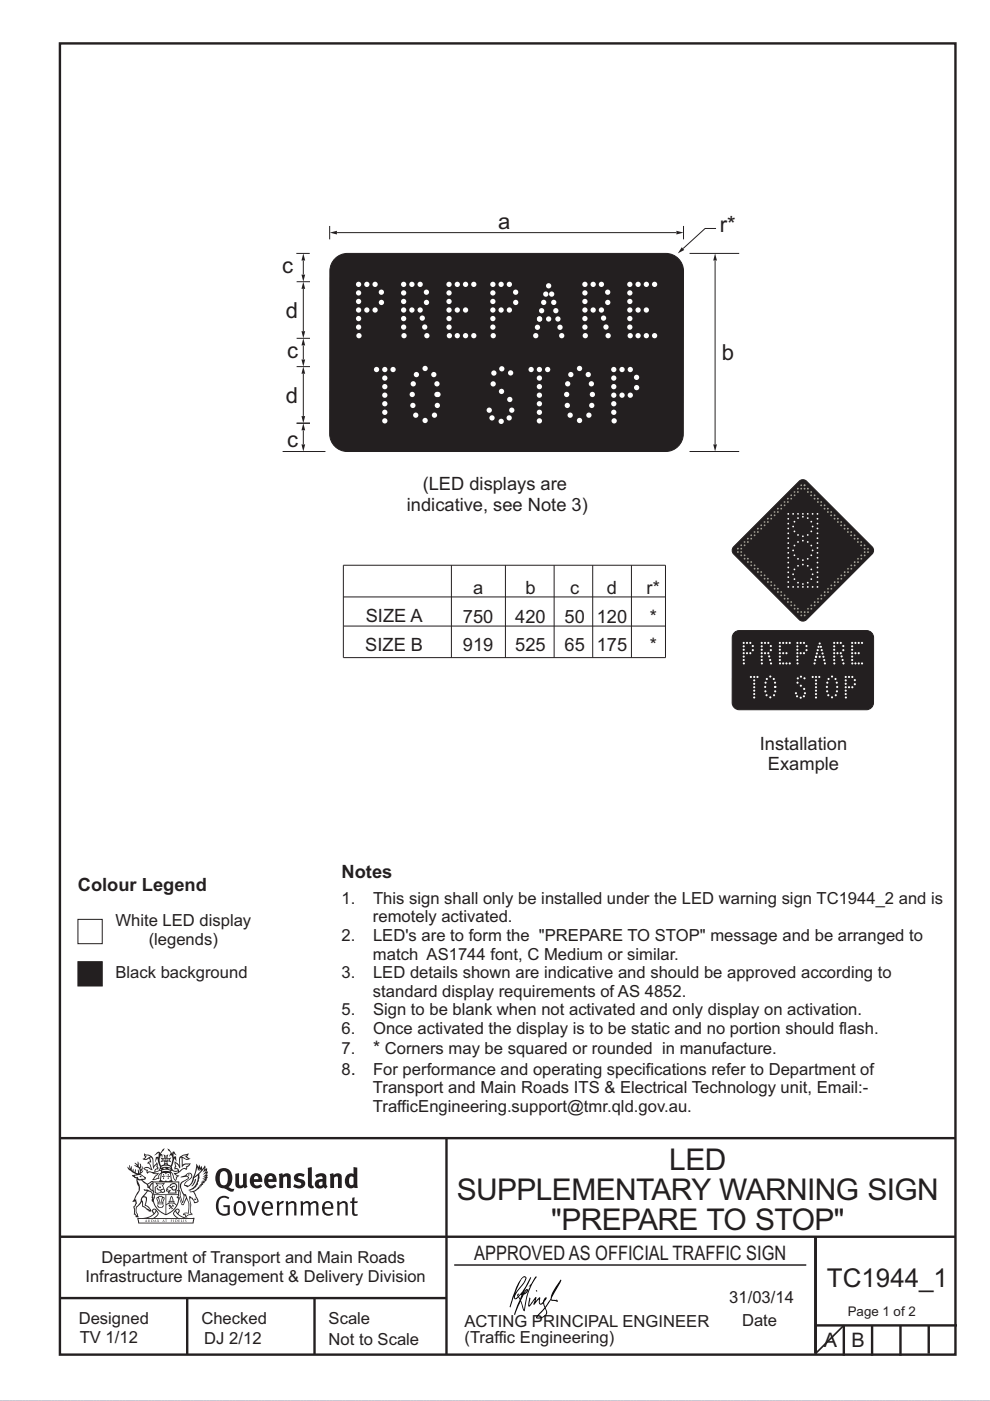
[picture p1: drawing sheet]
<svg xmlns="http://www.w3.org/2000/svg" width="210mm" height="297mm" viewBox="0 0 210 297" stroke-linecap="round" stroke-linejoin="round" font-family="sans-serif">
<path d="M12.7 9.2h190v278h-190zM12.7 241.3h189.9M94.7 241.4v45.8M12.7 275.2h82M12.7 262.2h190.1M39.7 275.2v12M66.7 275.2v12M173 262.2v24.8M173 281h30M197 281v6" fill="none" stroke="#231f20" stroke-width=".51"/>
<path d="M96.4 268.2h74.6" fill="none" stroke="#231f20" stroke-width=".21"/>
<g fill="#231f20">
<path d="M47 248.5a2.55 2.55 0 0 0 0 2.7l.3 .1a.81 .81 0 0 0 1-.9v-.6a1.04 1.04 0 0 0-1.1-1.5zM46.3 248.1a1.82 1.82 0 0 1 2.1-.2 1.82 1.82 0 0 1 .9 1.9 2.29 2.29 0 0 1-.8 1.9l.7 .3h.5l-.2 .6a2.87 2.87 0 0 1-2-.7 2.12 2.12 0 0 1-1.7-3.1z" fill-rule="evenodd"/>
<path d="M49.9 248.9l.8-.2v2a.46 .46 0 0 0 .2 .6 .46 .46 0 0 0 .7-.2v-2.2l.7-.2v2.4l.2 .5-.6 .4-.2-.3a1.02 1.02 0 0 1-1.2 .2 1.02 1.02 0 0 1-.6-1.1z" fill-rule="evenodd"/>
<path d="M54 249.5l-.1 .5h.9a.49 .49 0 0 0-.2-.6 .49 .49 0 0 0-.6 .1zM53.4 249.2a1.34 1.34 0 0 1 1.6-.3 1.34 1.34 0 0 1 .6 1.5v.2h-1.7a.77 .77 0 0 0 .5 .8 .77 .77 0 0 0 .9-.3l.3 .4a1.59 1.59 0 0 1-2.1 .2 1.59 1.59 0 0 1-.4-2z" fill-rule="evenodd"/>
<path d="M57 249.5l-.1 .5h.9a.49 .49 0 0 0-.2-.6 .49 .49 0 0 0-.6 .1zM56.4 249.2a1.34 1.34 0 0 1 1.6-.3 1.34 1.34 0 0 1 .7 1.5v.2h-1.8a.77 .77 0 0 0 .5 .8 .77 .77 0 0 0 .9-.3l.3 .4a1.59 1.59 0 0 1-2 .2 1.59 1.59 0 0 1-.5-2z" fill-rule="evenodd"/>
<path d="M59.1 248.9l.8-.2 .1 .4a.95 .95 0 0 1 1-.3 .95 .95 0 0 1 .7 .8v2.3h-.8v-2.3a.46 .46 0 0 0-.8 .1v2.2h-.9z" fill-rule="evenodd"/>
<path d="M62.5 249.1a1.75 1.75 0 0 1 2.1-.1l-.2 .5-.6-.2a.43 .43 0 0 0-.6 .3l.4 .3a1.04 1.04 0 0 1 1.2 1.2 1.04 1.04 0 0 1-1.4 .9l-1.2-.4 .3-.6 1 .4 .4-.4a.88 .88 0 0 0-1-.5l-.4-.2-.1-.4z" fill-rule="evenodd"/>
<path d="M65.3 247.6l.8-.2 .1 3.8 .2 .2 .2 .5a.88 .88 0 0 1-1-.1 .88 .88 0 0 1-.3-1z" fill-rule="evenodd"/>
<path d="M67.8 250.6a.43 .43 0 0 0-.1 .7 .43 .43 0 0 0 .7-.1v-.7zM66.8 249.2a1.7 1.7 0 0 1 2.4 .1v1.8l.3 .4-.4 .5-.5-.3a1.03 1.03 0 0 1-1.7-.2 1.03 1.03 0 0 1 .8-1.5h.7v-.4a.8 .8 0 0 0-1.2 .1z" fill-rule="evenodd"/>
<path d="M69.9 248.9l.8-.2 .1 .4a.95 .95 0 0 1 1-.3 .95 .95 0 0 1 .7 .8v2.3h-.8v-2.3a.46 .46 0 0 0-.8 .1v2.2h-.8z" fill-rule="evenodd"/>
<path d="M74.3 249.5a1.48 1.48 0 0 0 0 1.7l.4 .1 .3-.2v-1.5l-.3-.2zM75 247.4l.8 .2 .1 4.3h-.7l-.1-.2a1.26 1.26 0 0 1-1.4 0 1.26 1.26 0 0 1-.6-1.3 1.29 1.29 0 0 1 .5-1.3 1.29 1.29 0 0 1 1.4-.2z" fill-rule="evenodd"/>
<path d="M46.4 253.9a1.72 1.72 0 0 1 2.2 0l-.2 .3a1.24 1.24 0 0 0-1.4-.1 1.24 1.24 0 0 0-.7 1.3 1.49 1.49 0 0 0 1.3 2l.7-.2v-1.3h-.9l-.1-.4h1.4v2a1.93 1.93 0 0 1-2.2-.1 1.93 1.93 0 0 1-.7-2.2l.2-.7z" fill-rule="evenodd"/>
<path d="M50.3 255.2a1.65 1.65 0 0 0 .3 2.2 .99 .99 0 0 0 1-1.5 .78 .78 0 0 0-.4-.8 .78 .78 0 0 0-.9 .1zM50 254.9a1.33 1.33 0 0 1 1.6-.1 1.33 1.33 0 0 1 .5 1.5 1.31 1.31 0 0 1-1.3 1.5 1.31 1.31 0 0 1-1.3-1.6l.1-.5z" fill-rule="evenodd"/>
<path d="M52.5 254.7l.4-.1 .9 2.6 .8-2.5h.5l-1.1 3h-.5z" fill-rule="evenodd"/>
<path d="M56.2 255.2l-.2 .7h1.4a.7 .7 0 0 0-.3-.8 .7 .7 0 0 0-.9 .1zM55.9 255a1.22 1.22 0 0 1 1.5-.2 1.22 1.22 0 0 1 .5 1.5h-1.9a.93 .93 0 0 0 .5 1 .93 .93 0 0 0 1.2-.2l.1 .3a1.43 1.43 0 0 1-1.7 .1 1.43 1.43 0 0 1-.6-1.7z" fill-rule="evenodd"/>
<path d="M58.7 254.8l.4-.2 .1 .5 .4-.3 .6-.2-.2 .6a.66 .66 0 0 0-.8 .6v1.9h-.4z" fill-rule="evenodd"/>
<path d="M60.6 254.8l.4-.2 .1 .5a.94 .94 0 0 1 1-.4 .94 .94 0 0 1 .8 .7v2.3h-.5l-.1-2.5a.81 .81 0 0 0-1.2 .3v2.2h-.4z" fill-rule="evenodd"/>
<path d="M63.7 254.7l.5-.1 .1 .5 .4-.3a.78 .78 0 0 1 1.1 .3 .9 .9 0 0 1 1-.5 .9 .9 0 0 1 .7 .8v2.3h-.4l-.1-2.5a.67 .67 0 0 0-1.1 .3v2.2h-.5v-2.4l-.4-.2-.7 .4v2.2h-.5z" fill-rule="evenodd"/>
<path d="M69 255.2l-.2 .7h1.4a.7 .7 0 0 0-.3-.8 .7 .7 0 0 0-.9 .1zM68.7 255a1.22 1.22 0 0 1 1.5-.2 1.22 1.22 0 0 1 .5 1.5h-1.9a.93 .93 0 0 0 .5 1 .93 .93 0 0 0 1.2-.2l.1 .3a1.44 1.44 0 0 1-1.7 .1 1.44 1.44 0 0 1-.6-1.7z" fill-rule="evenodd"/>
<path d="M71.4 254.8l.5-.2 .1 .5a.94 .94 0 0 1 1-.4 .94 .94 0 0 1 .7 .7v2.3h-.4l-.1-2.5a.81 .81 0 0 0-1.2 .3v2.2h-.5z" fill-rule="evenodd"/>
<path d="M74.7 254l.5-.2v.9h.7l-.1 .4h-.7l.1 2.2 .1 .1h.5l.1 .3a.75 .75 0 0 1-1.2-.6v-2h-.4v-.4h.4z" fill-rule="evenodd"/>
<path d="M30.8 244.9l1.1 .3-.9 .5h-.4l.5-.5zM31.8 245.5l.2-.1a2.44 2.44 0 0 1 .4 2l.1 .4 .7-1-.1 .6 .3 .3a.57 .57 0 0 0-.6 .8l-1-.2-.5 .2 .1-.5-.7-.2 .6-.2 1 .5 .1-.1-.6-1.3-.2-.1 .5-.1zM30.7 244.5l-.2 .4 .3 .4-.6 .4a1.04 1.04 0 0 0 1.4-.1l.2 .7h-.4l-.2 .4a.94 .94 0 0 1 .9 1.1l-.2-.1a1.16 1.16 0 0 0-1.5-.1l.3 .4 .4 .2 .1 .5 .2 .2v-.2a.94 .94 0 0 1 1.1 .2h.9l-1.2 1.2a1.13 1.13 0 0 0 1.2-.2l.4-.1-.1-.4 .5-.7a.83 .83 0 0 0-.6 1.1l-.3-.1-.7 .3 1.1-1.4-.5 .2-.5-.1 1.3-.5-.2-.2-.8 .4v-.3l.2-.2 .3 .1 .1-.3-.2-.4v-.6l-.2-.3-.6 .9v-.7a1.42 1.42 0 0 0-1.7-1.8z" fill-rule="evenodd"/>
<path d="M38.5 245.3l.5-.3 .7-.1-.6 .3 .8 .5h-.3zM38.3 245.5h.2l.1 2a1.69 1.69 0 0 1 1.5-.7l-.7 .5 .1 .5a1.1 1.1 0 0 0-1.5 .6l-.1-.5-.2-.2h-.5l.2-.4-.2-.7a1.42 1.42 0 0 1 .8 1.1l.2-.1zM37.1 246.2l.1 1-.2 .3v.5l.6-.1 .1 .2a.96 .96 0 0 1-1.1-.1l-.1 .1a1.06 1.06 0 0 0 1.3 .2v.1a.72 .72 0 0 1-1 .2l.3 .5 .6 .3-.4 .1-.1 .7-.3-.4-.3-1.1-.4-.4 .4 .9a1.54 1.54 0 0 0 .6 1.2l.2-.3a.58 .58 0 0 1 .5-.7l.1-.2h-.3l-.4-.3 .9-.5a.93 .93 0 0 1 1.1-.5l.1 .2 .2-.1 .1-.5a.99 .99 0 0 0 .7-.9l-1.3 .1-.4 .3v-1.5l.9 .4 .8-.3h-.3l-.5-.4 .4-.7-.7 .2a1.46 1.46 0 0 0-1.3 2.1v.4l-.2-.4z" fill-rule="evenodd"/>
<path d="M35.6 248.9l.2 .1-.1 .4h.3l-.3 .1v.5l-.1-.6h-.3l.3-.1z" fill-rule="evenodd"/>
<path d="M34.6 248.9l.2 .1-.1 .3 .4 .1h-.4v.6l-.1-.5-.3-.1h.3z" fill-rule="evenodd"/>
<path d="M34.3 248.8a.57 .57 0 0 1 .9 .2 .57 .57 0 0 1 .9-.2l.2 1.4-.2 .1a.57 .57 0 0 1-.9-.1 .69 .69 0 0 1-1.1 0zM34.2 248.1l-.3 2.1-.2 .4h2.9l-.1-.4-.3-2.1h-.2v.3l-.8-.1-.9 .1 .1-.3z" fill-rule="evenodd"/>
<path d="M34.2 252.4a.3 .3 0 0 0 .6 0 .3 .3 0 0 0-.6 0zM33.3 251l.3 .3-.3 .3a.79 .79 0 0 0 0 1.3l.8-.2-.1-.3a.55 .55 0 0 1-.7-.6h.1l.1 .3 .4 .1 .8-.2-.4-.7 .4-.3-.7 .1zM33 250.7l1.1 .2 .9-.2-.4 .7 .4 1.1a.56 .56 0 0 1-.8 .3l-.2 .1a.73 .73 0 0 1-.9 .1 .73 .73 0 0 1-.3-.9v-.4l.5-.4z" fill-rule="evenodd"/>
<path d="M35.6 251.9l.7-.5a.58 .58 0 0 1 1-.1 .58 .58 0 0 1-.5 .9l-.2-.3a.43 .43 0 0 1 .6-.3v-.1a.57 .57 0 0 0-.8 .2l-.2-.1-.3 .2 .4 .1a.55 .55 0 0 0 .9 .5v.5h-1.3l.3-.4-.1-.2-.6 .1 .2-.2-.2-.1zM35.4 251.8l-.1 .2a.39 .39 0 0 0 .2 .7l.3-.1-.2 .5h1.9l-.1-.8a.86 .86 0 0 0-.1-1.4 .86 .86 0 0 0-1.3 .4z" fill-rule="evenodd"/>
<path d="M36 254.8h.8v.2h-.8zM36.4 253.8l.2 .8h-.4zM36.4 253.5l-.3 .5-.1 .6h-.2v.4l-.7 .4 .1 .2a1.48 1.48 0 0 1 2.2 .1l.2-.1-.6-.5v-.5h-.2l-.1-.6z" fill-rule="evenodd"/>
<path d="M35.8 255.4l.3 .1 .2 .3 .3-.2-.2-.2a.38 .38 0 0 1 .4 .5l-.1-.2-.3 .3 .3 .2-.3 .2-.1-.3-.4 .3-.1-.2 .4-.3-.2-.1-.1 .1z" fill-rule="evenodd"/>
<path d="M34.5 254h.2v.2l-.3 .6h-.1zM33.6 255.3h.9v.2a.55 .55 0 0 1-.8 .4v-.2h-.2zM33.4 254h.2l.2 .8h-.2zM33.6 255h.8l.1 .1-.8 .1zM33.8 253.7h.5l-.2 1.1h-.2zM33.3 253.8l-.1 .3 .3 1.2a.48 .48 0 0 0-.1 .5 .48 .48 0 0 0 .4 .3l.6-.1a.49 .49 0 0 0 .2-.7l.3-1.2-.1-.3a1.42 1.42 0 0 0-1.5 0z" fill-rule="evenodd"/>
<path d="M33.6 251.6h.5l.1 .3h-.4z" fill-rule="evenodd"/>
<path d="M41.3 250.1l.3-.2-.2 .9-.6 .7h-.2l.5-.7z" fill-rule="evenodd"/>
<path d="M39.7 249l.3-.2 .5 .2a.88 .88 0 0 1-.6 1.1 1.22 1.22 0 0 0-.8 1.3l.5 .2a.72 .72 0 0 0 .9-.4l.5-.8 .2-.6 .8-.6v.3a2.85 2.85 0 0 1-2 2.8l.1 .1a2.13 2.13 0 0 0 1.9-1.5l-.1-.2a2.01 2.01 0 0 0 .3-1.8l1.2-1.3-.4 1 .7-.5-.7 1 .8-.4-.8 .8 .7-.1-.9 .5 .8-.1-.8 .4h.7l-.8 .3 .3 .2h-.4l.2 .4-.4-.1 .2 .3h-.4l.1 .3h-.1a2.16 2.16 0 0 1-2 1l.1 .2h.4a.76 .76 0 0 1 .7 .7l.5 1.2-.6 .2a1.45 1.45 0 0 0-1.2-1.3l.3 1.8-.1 1.9 .4 .2a1.07 1.07 0 0 0-1.2 .4v-.3l-.5-.2a.87 .87 0 0 1 1-.1l.1-.7a4.4 4.4 0 0 0-.6-3.1l-.1-.3h-.2a2.16 2.16 0 0 1-.7-2.2l.3-.3 1.2-.8a.55 .55 0 0 0-.4-.7zM37.8 252.4a.76 .76 0 0 1 .3 1.1l.6 1.6 .4-1.7 .2 .1a.61 .61 0 0 1-.1 .9l-.3 .9h-.2l-.7-1.6-.3 .1a1.18 1.18 0 0 0 .1-1.4zM41.8 247.5l.2 .8 .3-.6v.6l.3-.5a1.9 1.9 0 0 1-1.1 1.4l-.3 .3zM38.2 249.6l1.4-.1 .2 .1v.3l-.5 .3a1.26 1.26 0 0 0-1 1.9l.2 .7a1.84 1.84 0 0 1 .2 2l-.4-1.3a.96 .96 0 0 0-.4-1.3l-.4 .3a.78 .78 0 0 1-.1 1.3l.2 .2h.4l.4 1.1a.38 .38 0 0 0 .2 .4 .38 .38 0 0 0 .4-.1l.6-1.2a2.94 2.94 0 0 1 .3 2.5v.5l-.8-.1-.3 .4v.2l.4-.1 .1 .4 .2 .1a1.02 1.02 0 0 1 1.3-.5l-.1-.4-.3-.1 .2-1.7-.3-1.4 .1 .1a1.14 1.14 0 0 1 .7 .9 .63 .63 0 0 0 .9-.2 .63 .63 0 0 0-.2-.8l-.6-1.3 .9-.6 .2-.3 .2-.1v-.2h.3l-.1-.3h.4l-.1-.3 .5-.1-.2-.2 .5-.4 .1-.2-.3 .1 .5-.6-.3 .1 .3-.6-.4 .1 .4-.5v-.3l-.3 .2 .1-.6v-.3l-.4 .3-.1-.8-.5 .8-.2-.7-.2 .5-.3-.8-.1 .6-.5-.8-.1 1.4-.7 1.9a1.81 1.81 0 0 1-.9 1.4l-.6-.2a1.75 1.75 0 0 1 1.1-1.2 .75 .75 0 0 0 .1-1.3 .75 .75 0 0 0-1.2 .5z" fill-rule="evenodd"/>
<path d="M41.2 254.2l.3-.1 .1 .3h-.4z" fill-rule="evenodd"/>
<path d="M29.4 258.4h11.6l-.2 .8h-11.3zM31.3 258.2l.5-.1a2.48 2.48 0 0 0 1.4-1.3l.2 .6-.5 .5-.4 .3zM32.5 256.6l.3-.2 .2 .2-.3 .6zM37.2 256.8a2.65 2.65 0 0 0 1.8 1.4h-1.1l-.5-.3-.5-.5zM37.4 256.6l.2-.2 .3 .2-.3 .6zM29.2 258.2l.1 1.2h11.7l.3-1.1-.2-.1a4.1 4.1 0 0 1-3.3-.9l.3-.4-.1-.5a1.06 1.06 0 0 0-1.3 .9l.2 .4 .6 .5h-4.7l.3-.1a.84 .84 0 0 0 .6-.7 .84 .84 0 0 0-.5-.9l-.3-.2-.5 .1-.1 .5 .3 .4a4.2 4.2 0 0 1-3.4 .9z" fill-rule="evenodd"/>
<path d="M31 258.7l.1 .2h-.2zM31 258.6l-.3 .5 .4-.1 .2 .1z" fill-rule="evenodd"/>
<path d="M31.3 258.6h.2v.4a.25 .25 0 0 0 .3-.1 .25 .25 0 0 0-.1-.3h.1a.29 .29 0 0 1 0 .4 .29 .29 0 0 1-.4 0 .29 .29 0 0 1 0-.4z" fill-rule="evenodd"/>
<path d="M32.2 258.6a.22 .22 0 0 1 .3 .2 .22 .22 0 0 1-.3 .2zM32 258.6v.5a.33 .33 0 0 0 .5-.1 .33 .33 0 0 0 0-.4 .33 .33 0 0 0-.5 0z" fill-rule="evenodd"/>
<path d="M32.9 258.7l.1 .2h-.2zM32.9 258.6l-.2 .5 .3-.1 .2 .1z" fill-rule="evenodd"/>
<path d="M33.3 258.6h.2v.2l.3-.2-.2 .2 .2 .3-.3-.2-.1 .2h-.1l.2-.3z" fill-rule="evenodd"/>
<path d="M34.7 258.7l.1 .2h-.2zM34.7 258.6l-.3 .5 .4-.1 .2 .1z" fill-rule="evenodd"/>
<path d="M35 258.6h.4h-.1v.5h-.2l.1-.5z" fill-rule="evenodd"/>
<path d="M36.2 258.6h.3h-.2v.2h.2h-.2l.1 .3h-.2z" fill-rule="evenodd"/>
<path d="M36.7 258.6h.2v.5h-.2z" fill-rule="evenodd"/>
<path d="M37.3 258.6a.22 .22 0 0 1 .3 .2 .22 .22 0 0 1-.3 .2zM37.1 258.6v.5a.33 .33 0 0 0 .5-.1 .33 .33 0 0 0 0-.4 .33 .33 0 0 0-.5 0z" fill-rule="evenodd"/>
<path d="M37.8 258.6h.3h-.1v.2h.1h-.1v.2l.1 .1h-.3z" fill-rule="evenodd"/>
<path d="M38.3 258.6h.3l-.1 .4 .2 .1h-.4z" fill-rule="evenodd"/>
<path d="M38.9 258.6h.2v.5h-.2z" fill-rule="evenodd"/>
<path d="M39.3 258.6h.2l-.2 .1 .2 .2-.1 .2h-.1v-.2l.2 .1z" fill-rule="evenodd"/>
<path d="M34.2 247.4a1.51 1.51 0 0 1 2 .2 2.67 2.67 0 0 0-2.1 0zM35.7 247.6l.4 .2 .1 .2-.4-.1zM34.6 247.7l.4-.1 .2 .2h-.4zM34 247.9l.3 .1-.3 .1zM34.9 246.9l.3-.2 .2 .2zM34.9 245.7h.2v.4h-.2zM35 245.1l.2 .2 .2-.2-.1 .4h-.2zM35.1 246.3h.2l.1 .4-.2-.2-.2 .2zM35.3 245.7h.2v.4h-.2zM34.4 245.7l.3 .1v.2l-.3 .1 .2-.2zM35.7 245.8l.3-.1-.2 .2 .2 .2-.4-.1zM32.7 244.9l1-.5-.1 1-.2-.1-.4 .1-.2 1.1 .5-1 .2 .9a1.84 1.84 0 0 1 .3 1.7l.4 .1a2.48 2.48 0 0 1 2.2 .1l.2-.3-.2-.7 .7-1.7 .4 .6-.2-1-.2-.1-.2 .3v-.9l.6 .4-.6-.7h-.3l-.1 .4-.5-.8-.5-.3 .2 .4 .5 .6-.4 .7 .4-.3a2.06 2.06 0 0 1 0 2.2l-.6-.2-.1-.6 .1-.1 .8 .2-.4-.5 .4-.5-.7 .2-.2-.2 .2-.7-.5 .4-.5-.4 .2 .7-.2 .2-.7-.2 .4 .5-.4 .5 .7-.2 .2 .1-.2 .6-.5 .2a2.02 2.02 0 0 1 0-2.2l.3 .5-.1-.6-.3-.1 .8-1.2-.5 .3-.4 .7-.2-.3a.8 .8 0 0 0-.8 .5z" fill-rule="evenodd"/>
<path d="M29.2 250.1l.3 .2a.61 .61 0 0 1 .8 .3l.3 .2a.8 .8 0 0 1 .6 1l.4 .1 .5 .6a1 1 0 0 1 .5 1l-.1 .7v-.5h-.1a.96 .96 0 0 0-.8-1.3l-.3-.2h-.6l-.1-.1-.2 .1 .2 .3h.5l-1.1 1.4-.2 .9-.4 .6a1.33 1.33 0 0 0-.5 1.8l.2 .5a1.26 1.26 0 0 1-.5-1.4l-.1-.4a1.56 1.56 0 0 0 .4-1.7l-.3 .2 .2-.5a3.2 3.2 0 0 0 .7-3zM30.4 253.9h.4a2.06 2.06 0 0 1-.1 1.6l.7 .5 .4 .5-.6-.2-.8-.6-.1-.9a.51 .51 0 0 1 .1-.9zM28.6 249.3a1.52 1.52 0 0 1 2.1 .6l-1.1 .1-.2-.1-.2-.4-.4 .1zM27.5 247v.8l-.3-.4-.2 .1a3.1 3.1 0 0 0 2 1.5l-1 .1 .5 .6 .5 .1v1.1a1.84 1.84 0 0 1-.2 2.5l-.4 .9-.4 .4 .3 .1 .4-.1 .1 .4-.2 .5-.3 .2 .1 1.8 .2-.1 .2 .6h.2l.4-.1-.1-.5a1.3 1.3 0 0 1-.1-1.6l.8-1.1 .2 1.1 .6 .2 .4 .6 .2-.2 .2 .4 .5-.1a1.85 1.85 0 0 0-1.2-1.3l.1-.3a1.39 1.39 0 0 0 0-1.5h-.5l.5-.6a.66 .66 0 0 1 .9-.4 .66 .66 0 0 1 .3 .9l-.1 .4h.2v.1l-.2 .3 .2 .5 .2-.3a2.24 2.24 0 0 0 .1-2.2 .73 .73 0 0 1-.7-.6 .73 .73 0 0 1 .5-.8l.1-.2a.94 .94 0 0 0-.9 .8 .48 .48 0 0 1-.1-.5 .48 .48 0 0 1 .5-.3l.5-.3a.51 .51 0 0 0-.8 .2l-.5 .3-1-.8 .6-.1 .1-.5-1.1-.7 .5-.4v-.4l-.5 .5 .1-.2a.69 .69 0 0 0 .2-1.1v.5l-.3 .2 .1-1.1-.3-.2 .1 .6-.1 .2-.4-1.2v.6l-.7-.3 .6 .6-.6-.2 .2 .3a1 1 0 0 1 .8 1.5l-.2-.8v.8l-.5-.2-.1-.7-.2 .6-.2-.1v-.6l-.2 .4-.2-.2 .1-.7-.2 .5z" fill-rule="evenodd"/>
<path d="M29.5 249.5l.3-.2 .3 .3z" fill-rule="evenodd"/>
<path d="M32.4 250.5h5.6v2l-.2-.1v-1.7h-5.2v2.5h5.2v-.8l.1 .2-.1 1.1v-.3h-2.5v4a4.1 4.1 0 0 0 2.6-3.6l.1-.1a4 4 0 0 1-2.8 3.9 4.2 4.2 0 0 1-2.8-4.7l.1 1.3 .1-.1a3.8 3.8 0 0 0 2.5 3.3v-4h-2.5l-.2-.9z" fill-rule="evenodd"/>
<circle cx="40" cy="249.1" r=".17"/>
</g>
<g fill="#000">
<path d="M111.6 273.7l.2-.2-.5 .7zM110.4 274.5l.2 .1-.3 .8-.2-.5zM110.9 270.9h.5a9.3 9.3 0 0 1-2 3.1l-.1 .3 1-2.5zM110.6 271a14.7 14.7 0 0 0-2.2 4.9l-.3 1.2 .1 .1 .8-2.3a.42 .42 0 0 0 .2 .6 .42 .42 0 0 0 .6-.3l.2-.1 .2 .5-1.1 3.2h.2l1.1-2.9 .6 1.9 .2 .2 .2-.5a13.5 13.5 0 0 1 2-6.2l.4-.5-.1-.2-1.6 2.1 .4-.1a14.9 14.9 0 0 0-1.3 5.1l-.4-1.1a1.39 1.39 0 0 1 .2-1.9l.1-.2a.92 .92 0 0 0 .8-1.2 .75 .75 0 0 0-.8 .7l-.1 .2 1.6-3.4h-.1l-.4 .7a10.5 10.5 0 0 1-2.2 3.3l.2-.5a.32 .32 0 0 0-.4 .2 .32 .32 0 0 0 .1 .4l-.5 .4a3.2 3.2 0 0 1 1.1-2.3l.5-.6a2.49 2.49 0 0 0 .7-1.6l-.4-.2z" fill-rule="evenodd"/>
<path d="M113.7 273.6l.3 .2h-.3z" fill-rule="evenodd"/>
<path d="M115.6 277.5a1.15 1.15 0 0 1 .1 1.3 1.15 1.15 0 0 1-1.2 .5l-.6 .1zM112.2 275.2l-.2 1.6 .2 .2 1.2-1.5-.2 1.1 1.1-1.1a.94 .94 0 0 0 .4 1.1l.5-.3 .3 .9-1.2 1.3a.98 .98 0 0 0-.5 1 1.9 1.9 0 0 0 2.3-1.3l-.1-.2a1.02 1.02 0 0 1 .2-1.4l.6-1 1.5 .3-.2-.4v.2l-1.1-.1v-.3l2-3.6 .1-.2-.2-.2-1.7 2.8a6.6 6.6 0 0 1-1.6 2.9l-.1-.2a1.01 1.01 0 0 1 .4-1.4l.1-.2-.3-.1-.4 .4-.1 .5-.6 .4-.1-.4 .1-.9-.2-.1-.9 1 .3-1h-.2l-1.4 1.8 .3-1.5v-.1z" fill-rule="evenodd"/>
</g>
<path d="M179 281v6.4M185 281v6.4M191 281v6.4" fill="none" stroke="#231f20" stroke-width=".51"/>
<path d="M179 281l-6 6" fill="none" stroke="#231f20" stroke-width=".35"/>
<path d="M16.5 203.9h5.2v5.2h-5.2z" fill-rule="evenodd" fill="#231f20" stroke="#231f20" stroke-width=".21"/>
<path d="M16.5 194.9h5.2v5.2h-5.2z" fill-rule="evenodd" fill="#fff" stroke="#231f20" stroke-width=".21"/>
<path d="M71.1 54.8a3.7 3.7 0 0 1 2.6-1.1h67.5a3.7 3.7 0 0 1 3.8 3.8l-.1 34.5a3.8 3.8 0 0 1-3.7 3.7h-67.5a3.7 3.7 0 0 1-3.8-3.7l.1-34.5a3.7 3.7 0 0 1 1.1-2.7z" fill-rule="evenodd" fill="#231f20" stroke="#231f20" stroke-width=".21"/>
<g fill="#fff">
<circle cx="133.6" cy="60.3" r=".56"/>
<circle cx="133.6" cy="65.7" r=".56"/>
<circle cx="133.6" cy="62.1" r=".56"/>
<circle cx="133.6" cy="63.9" r=".56"/>
<circle cx="133.6" cy="67.5" r=".56"/>
<circle cx="133.6" cy="69.4" r=".56"/>
<circle cx="133.7" cy="71.2" r=".56"/>
<circle cx="135.3" cy="60.3" r=".56"/>
<circle cx="137.1" cy="60.3" r=".56"/>
<circle cx="135.3" cy="71.2" r=".56"/>
<circle cx="137.1" cy="71.2" r=".56"/>
<circle cx="138.8" cy="71.2" r=".56"/>
<circle cx="138.8" cy="60.3" r=".56"/>
<circle cx="135.3" cy="65.7" r=".56"/>
<circle cx="76.1" cy="60.3" r=".56"/>
<circle cx="76.1" cy="65.7" r=".56"/>
<circle cx="77.8" cy="60.3" r=".56"/>
<circle cx="77.8" cy="65.7" r=".56"/>
<circle cx="79.6" cy="60.3" r=".56"/>
<circle cx="79.6" cy="65.7" r=".56"/>
<circle cx="80.9" cy="64.1" r=".56"/>
<circle cx="76.1" cy="62.1" r=".56"/>
<circle cx="76.1" cy="63.9" r=".56"/>
<circle cx="76.1" cy="67.5" r=".56"/>
<circle cx="76.1" cy="69.4" r=".56"/>
<circle cx="76.1" cy="71.2" r=".56"/>
<circle cx="80.9" cy="62" r=".56"/>
<circle cx="85.6" cy="60.3" r=".56"/>
<circle cx="85.6" cy="65.7" r=".56"/>
<circle cx="87.4" cy="60.3" r=".56"/>
<circle cx="87.4" cy="65.7" r=".56"/>
<circle cx="89.1" cy="60.3" r=".56"/>
<circle cx="89.1" cy="65.7" r=".56"/>
<circle cx="90.5" cy="64.1" r=".56"/>
<circle cx="85.6" cy="62.1" r=".56"/>
<circle cx="85.6" cy="63.9" r=".56"/>
<circle cx="85.6" cy="67.5" r=".56"/>
<circle cx="85.6" cy="69.4" r=".56"/>
<circle cx="85.7" cy="71.2" r=".56"/>
<circle cx="90.4" cy="62" r=".56"/>
<circle cx="89.6" cy="67.4" r=".56"/>
<circle cx="90.1" cy="69.3" r=".56"/>
<circle cx="90.5" cy="71.2" r=".56"/>
<circle cx="95.2" cy="60.3" r=".56"/>
<circle cx="95.2" cy="65.7" r=".56"/>
<circle cx="95.2" cy="62.1" r=".56"/>
<circle cx="95.2" cy="63.9" r=".56"/>
<circle cx="95.2" cy="67.5" r=".56"/>
<circle cx="95.2" cy="69.4" r=".56"/>
<circle cx="95.3" cy="71.2" r=".56"/>
<circle cx="97" cy="60.3" r=".56"/>
<circle cx="98.7" cy="60.3" r=".56"/>
<circle cx="97" cy="71.2" r=".56"/>
<circle cx="98.7" cy="71.2" r=".56"/>
<circle cx="100.5" cy="71.2" r=".56"/>
<circle cx="100.5" cy="60.3" r=".56"/>
<circle cx="97" cy="65.7" r=".56"/>
<circle cx="98.7" cy="65.7" r=".56"/>
<circle cx="104.5" cy="60.3" r=".56"/>
<circle cx="104.5" cy="65.7" r=".56"/>
<circle cx="106.3" cy="60.3" r=".56"/>
<circle cx="106.3" cy="65.7" r=".56"/>
<circle cx="108" cy="60.3" r=".56"/>
<circle cx="108" cy="65.7" r=".56"/>
<circle cx="109.4" cy="64.1" r=".56"/>
<circle cx="104.5" cy="62.1" r=".56"/>
<circle cx="104.5" cy="63.9" r=".56"/>
<circle cx="104.5" cy="67.5" r=".56"/>
<circle cx="104.5" cy="69.4" r=".56"/>
<circle cx="104.6" cy="71.2" r=".56"/>
<circle cx="109.4" cy="62" r=".56"/>
<circle cx="116.4" cy="60.6" r=".56"/>
<circle cx="114.9" cy="65.9" r=".56"/>
<circle cx="115.8" cy="62.4" r=".56"/>
<circle cx="115.3" cy="64.1" r=".56"/>
<circle cx="114.4" cy="67.6" r=".56"/>
<circle cx="114" cy="69.4" r=".56"/>
<circle cx="113.6" cy="71.2" r=".56"/>
<circle cx="117.9" cy="65.9" r=".56"/>
<circle cx="117" cy="62.4" r=".56"/>
<circle cx="117.5" cy="64.1" r=".56"/>
<circle cx="118.3" cy="67.6" r=".56"/>
<circle cx="118.8" cy="69.4" r=".56"/>
<circle cx="119.1" cy="71.2" r=".56"/>
<circle cx="116.4" cy="67.6" r=".56"/>
<circle cx="124.1" cy="60.3" r=".56"/>
<circle cx="124.1" cy="65.7" r=".56"/>
<circle cx="125.8" cy="60.3" r=".56"/>
<circle cx="125.8" cy="65.7" r=".56"/>
<circle cx="127.6" cy="60.3" r=".56"/>
<circle cx="127.6" cy="65.7" r=".56"/>
<circle cx="128.9" cy="64.1" r=".56"/>
<circle cx="124.1" cy="62.1" r=".56"/>
<circle cx="124.1" cy="63.9" r=".56"/>
<circle cx="124.1" cy="67.5" r=".56"/>
<circle cx="124.1" cy="69.4" r=".56"/>
<circle cx="124.1" cy="71.2" r=".56"/>
<circle cx="128.9" cy="62" r=".56"/>
<circle cx="128" cy="67.4" r=".56"/>
<circle cx="128.5" cy="69.3" r=".56"/>
<circle cx="129" cy="71.2" r=".56"/>
<circle cx="137.1" cy="65.7" r=".56"/>
<circle cx="130.2" cy="78.3" r=".56"/>
<circle cx="130.2" cy="83.8" r=".56"/>
<circle cx="131.9" cy="78.3" r=".56"/>
<circle cx="131.9" cy="83.8" r=".56"/>
<circle cx="133.7" cy="78.3" r=".56"/>
<circle cx="133.7" cy="83.8" r=".56"/>
<circle cx="135" cy="82.2" r=".56"/>
<circle cx="130.2" cy="80.2" r=".56"/>
<circle cx="130.2" cy="82" r=".56"/>
<circle cx="130.2" cy="85.6" r=".56"/>
<circle cx="130.2" cy="87.4" r=".56"/>
<circle cx="130.3" cy="89.2" r=".56"/>
<circle cx="135" cy="80" r=".56"/>
<circle cx="79.9" cy="78.3" r=".56"/>
<circle cx="81.6" cy="83.8" r=".56"/>
<circle cx="81.6" cy="78.3" r=".56"/>
<circle cx="83.4" cy="78.3" r=".56"/>
<circle cx="81.6" cy="80.2" r=".56"/>
<circle cx="81.6" cy="82" r=".56"/>
<circle cx="81.6" cy="85.6" r=".56"/>
<circle cx="81.6" cy="87.4" r=".56"/>
<circle cx="81.6" cy="89.2" r=".56"/>
<circle cx="112.7" cy="78.3" r=".56"/>
<circle cx="114.4" cy="83.8" r=".56"/>
<circle cx="114.4" cy="78.3" r=".56"/>
<circle cx="116.2" cy="78.3" r=".56"/>
<circle cx="114.4" cy="80.2" r=".56"/>
<circle cx="114.4" cy="82" r=".56"/>
<circle cx="114.4" cy="85.6" r=".56"/>
<circle cx="114.4" cy="87.4" r=".56"/>
<circle cx="114.4" cy="89.2" r=".56"/>
<circle cx="120.2" cy="83.6" r=".56"/>
<circle cx="121.1" cy="79.4" r=".56"/>
<circle cx="120.3" cy="86" r=".56"/>
<circle cx="122.9" cy="78.1" r=".56"/>
<circle cx="120.9" cy="88" r=".56"/>
<circle cx="120.4" cy="81.4" r=".56"/>
<circle cx="122.9" cy="89.2" r=".56"/>
<circle cx="125.6" cy="83.6" r=".56"/>
<circle cx="124.8" cy="79.4" r=".56"/>
<circle cx="125.5" cy="86" r=".56"/>
<circle cx="124.9" cy="88" r=".56"/>
<circle cx="125.4" cy="81.4" r=".56"/>
<circle cx="87.4" cy="83.6" r=".56"/>
<circle cx="88.3" cy="79.4" r=".56"/>
<circle cx="87.6" cy="86" r=".56"/>
<circle cx="90.2" cy="78.1" r=".56"/>
<circle cx="88.2" cy="88" r=".56"/>
<circle cx="87.7" cy="81.4" r=".56"/>
<circle cx="90.2" cy="89.2" r=".56"/>
<circle cx="92.9" cy="83.6" r=".56"/>
<circle cx="92" cy="79.4" r=".56"/>
<circle cx="92.8" cy="86" r=".56"/>
<circle cx="92.2" cy="88" r=".56"/>
<circle cx="92.7" cy="81.4" r=".56"/>
<circle cx="92.7" cy="83.6" r=".56"/>
<circle cx="106.4" cy="78.2" r=".56"/>
<circle cx="104.8" cy="79.1" r=".56"/>
<circle cx="104.6" cy="81.4" r=".56"/>
<circle cx="106.4" cy="83" r=".56"/>
<circle cx="108.1" cy="84.7" r=".56"/>
<circle cx="108.5" cy="87" r=".56"/>
<circle cx="108" cy="88.6" r=".56"/>
<circle cx="106.3" cy="89.3" r=".56"/>
<circle cx="104.4" cy="88.6" r=".56"/>
<circle cx="103.8" cy="87" r=".56"/>
<circle cx="108.3" cy="79.1" r=".56"/>
</g>
<path d="M64.3 55.3v2.9M59.9 95.7h9.1" fill="none" stroke="#231f20" stroke-width=".21"/>
<g fill="#231f20">
<path d="M63.9 58.2h.8l-.4 1.5z"/>
<path d="M64.3 53.7l.4 1.5h-.8z"/>
</g>
<path d="M64.3 91.3v2.9" fill="none" stroke="#231f20" stroke-width=".21"/>
<g fill="#231f20">
<path d="M64.3 89.7l.4 1.5h-.8z"/>
<path d="M63.9 94.2h.8l-.4 1.5z"/>
</g>
<path d="M62.9 53.7h2.8M62.9 59.7h2.9M64.3 73.3v2.9" fill="none" stroke="#231f20" stroke-width=".21"/>
<g fill="#231f20">
<path d="M63.9 76.2h.8l-.4 1.5z"/>
<path d="M64.3 71.7l.4 1.5h-.8z"/>
</g>
<path d="M62.9 71.7h2.9M64.3 79.3v8.9M62.9 89.7h2.9" fill="none" stroke="#231f20" stroke-width=".21"/>
<g fill="#231f20">
<path d="M63.9 88.2h.8l-.4 1.5z"/>
<path d="M64.3 77.7l.4 1.5h-.8z"/>
</g>
<path d="M64.3 61.3v8.9" fill="none" stroke="#231f20" stroke-width=".21"/>
<g fill="#231f20">
<path d="M63.9 70.2h.8l-.4 1.5z"/>
<path d="M64.3 59.7l.4 1.5h-.8z"/>
</g>
<path d="M151.9 48.4h-2.3l-4.7 4.3M62.9 77.7h2.9" fill="none" stroke="#231f20" stroke-width=".21"/>
<path d="M144.6 52.4l.5 .6-1.3 .7z" fill="#231f20"/>
<path d="M71.5 49.3h71.9" fill="none" stroke="#231f20" stroke-width=".21"/>
<g fill="#231f20">
<path d="M143.5 48.9l1.5 .4-1.5 .4z"/>
<path d="M69.9 49.3l1.6-.4v.8z"/>
</g>
<path d="M145 47.9v2.8M151.7 55.3v38.9" fill="none" stroke="#231f20" stroke-width=".21"/>
<g fill="#231f20">
<path d="M151.7 53.7l.4 1.5h-.8z"/>
<path d="M151.3 94.2h.8l-.4 1.5z"/>
</g>
<path d="M69.9 47.9v2.8M146.3 53.7h10.5M146.3 95.7h10.5" fill="none" stroke="#231f20" stroke-width=".21"/>
<path d="M155.9 134l.9-.3h27a1.5 1.5 0 0 1 1.5 1.5v13.8a1.5 1.5 0 0 1-1.5 1.5h-27a1.5 1.5 0 0 1-1.5-1.5v-13.8l.1-.5z" fill-rule="evenodd" fill="#231f20" stroke="#231f20" stroke-width=".21"/>
<g fill="#fff">
<circle cx="180.7" cy="136.3" r=".22"/>
<circle cx="180.7" cy="138.5" r=".22"/>
<circle cx="180.7" cy="137" r=".22"/>
<circle cx="180.7" cy="137.8" r=".22"/>
<circle cx="180.7" cy="139.2" r=".22"/>
<circle cx="180.7" cy="139.9" r=".22"/>
<circle cx="180.8" cy="140.7" r=".22"/>
<circle cx="181.4" cy="136.3" r=".22"/>
<circle cx="182.1" cy="136.3" r=".22"/>
<circle cx="181.4" cy="140.7" r=".22"/>
<circle cx="182.1" cy="140.7" r=".22"/>
<circle cx="182.8" cy="140.7" r=".22"/>
<circle cx="182.8" cy="136.3" r=".22"/>
<circle cx="181.4" cy="138.5" r=".22"/>
<circle cx="157.7" cy="136.3" r=".22"/>
<circle cx="157.7" cy="138.5" r=".22"/>
<circle cx="158.4" cy="136.3" r=".22"/>
<circle cx="158.4" cy="138.5" r=".22"/>
<circle cx="159.1" cy="136.3" r=".22"/>
<circle cx="159.1" cy="138.5" r=".22"/>
<circle cx="159.7" cy="137.8" r=".22"/>
<circle cx="157.7" cy="137" r=".22"/>
<circle cx="157.7" cy="137.8" r=".22"/>
<circle cx="157.7" cy="139.2" r=".22"/>
<circle cx="157.7" cy="139.9" r=".22"/>
<circle cx="157.8" cy="140.7" r=".22"/>
<circle cx="159.7" cy="137" r=".22"/>
<circle cx="161.6" cy="136.3" r=".22"/>
<circle cx="161.6" cy="138.5" r=".22"/>
<circle cx="162.3" cy="136.3" r=".22"/>
<circle cx="162.3" cy="138.5" r=".22"/>
<circle cx="163" cy="136.3" r=".22"/>
<circle cx="163" cy="138.5" r=".22"/>
<circle cx="163.5" cy="137.8" r=".22"/>
<circle cx="161.6" cy="137" r=".22"/>
<circle cx="161.6" cy="137.8" r=".22"/>
<circle cx="161.6" cy="139.2" r=".22"/>
<circle cx="161.6" cy="139.9" r=".22"/>
<circle cx="161.6" cy="140.7" r=".22"/>
<circle cx="163.5" cy="137" r=".22"/>
<circle cx="163.1" cy="139.2" r=".22"/>
<circle cx="163.3" cy="139.9" r=".22"/>
<circle cx="163.5" cy="140.7" r=".22"/>
<circle cx="165.4" cy="136.3" r=".22"/>
<circle cx="165.4" cy="138.5" r=".22"/>
<circle cx="165.4" cy="137" r=".22"/>
<circle cx="165.4" cy="137.8" r=".22"/>
<circle cx="165.4" cy="139.2" r=".22"/>
<circle cx="165.4" cy="139.9" r=".22"/>
<circle cx="165.4" cy="140.7" r=".22"/>
<circle cx="166.1" cy="136.3" r=".22"/>
<circle cx="166.8" cy="136.3" r=".22"/>
<circle cx="166.1" cy="140.7" r=".22"/>
<circle cx="166.8" cy="140.7" r=".22"/>
<circle cx="167.5" cy="140.7" r=".22"/>
<circle cx="167.5" cy="136.3" r=".22"/>
<circle cx="166.1" cy="138.5" r=".22"/>
<circle cx="166.8" cy="138.5" r=".22"/>
<circle cx="169.1" cy="136.3" r=".22"/>
<circle cx="169.1" cy="138.5" r=".22"/>
<circle cx="169.8" cy="136.3" r=".22"/>
<circle cx="169.8" cy="138.5" r=".22"/>
<circle cx="170.5" cy="136.3" r=".22"/>
<circle cx="170.5" cy="138.5" r=".22"/>
<circle cx="171.1" cy="137.8" r=".22"/>
<circle cx="169.1" cy="137" r=".22"/>
<circle cx="169.1" cy="137.8" r=".22"/>
<circle cx="169.1" cy="139.2" r=".22"/>
<circle cx="169.1" cy="139.9" r=".22"/>
<circle cx="169.2" cy="140.7" r=".22"/>
<circle cx="171.1" cy="137" r=".22"/>
<circle cx="173.9" cy="136.4" r=".22"/>
<circle cx="173.3" cy="138.5" r=".22"/>
<circle cx="173.6" cy="137.1" r=".22"/>
<circle cx="173.4" cy="137.8" r=".22"/>
<circle cx="173.1" cy="139.2" r=".22"/>
<circle cx="172.9" cy="140" r=".22"/>
<circle cx="172.8" cy="140.7" r=".22"/>
<circle cx="174.5" cy="138.5" r=".22"/>
<circle cx="174.1" cy="137.1" r=".22"/>
<circle cx="174.3" cy="137.8" r=".22"/>
<circle cx="174.6" cy="139.2" r=".22"/>
<circle cx="174.8" cy="140" r=".22"/>
<circle cx="175" cy="140.7" r=".22"/>
<circle cx="173.9" cy="139.2" r=".22"/>
<circle cx="176.9" cy="136.3" r=".22"/>
<circle cx="176.9" cy="138.5" r=".22"/>
<circle cx="177.6" cy="136.3" r=".22"/>
<circle cx="177.6" cy="138.5" r=".22"/>
<circle cx="178.3" cy="136.3" r=".22"/>
<circle cx="178.3" cy="138.5" r=".22"/>
<circle cx="178.9" cy="137.8" r=".22"/>
<circle cx="176.9" cy="137" r=".22"/>
<circle cx="176.9" cy="137.8" r=".22"/>
<circle cx="176.9" cy="139.2" r=".22"/>
<circle cx="176.9" cy="139.9" r=".22"/>
<circle cx="177" cy="140.7" r=".22"/>
<circle cx="178.9" cy="137" r=".22"/>
<circle cx="178.5" cy="139.2" r=".22"/>
<circle cx="178.7" cy="139.9" r=".22"/>
<circle cx="178.9" cy="140.7" r=".22"/>
<circle cx="182.1" cy="138.5" r=".22"/>
<circle cx="179.4" cy="143.5" r=".22"/>
<circle cx="179.4" cy="145.7" r=".22"/>
<circle cx="180.1" cy="143.5" r=".22"/>
<circle cx="180.1" cy="145.7" r=".22"/>
<circle cx="180.8" cy="143.5" r=".22"/>
<circle cx="180.8" cy="145.7" r=".22"/>
<circle cx="181.3" cy="145.1" r=".22"/>
<circle cx="179.4" cy="144.3" r=".22"/>
<circle cx="179.4" cy="145" r=".22"/>
<circle cx="179.4" cy="146.4" r=".22"/>
<circle cx="179.4" cy="147.2" r=".22"/>
<circle cx="179.4" cy="147.9" r=".22"/>
<circle cx="181.3" cy="144.2" r=".22"/>
<circle cx="159.3" cy="143.5" r=".22"/>
<circle cx="160" cy="145.7" r=".22"/>
<circle cx="160" cy="143.5" r=".22"/>
<circle cx="160.7" cy="143.5" r=".22"/>
<circle cx="160" cy="144.3" r=".22"/>
<circle cx="160" cy="145" r=".22"/>
<circle cx="160" cy="146.4" r=".22"/>
<circle cx="160" cy="147.2" r=".22"/>
<circle cx="160" cy="147.9" r=".22"/>
<circle cx="172.4" cy="143.5" r=".22"/>
<circle cx="173.1" cy="145.7" r=".22"/>
<circle cx="173.1" cy="143.5" r=".22"/>
<circle cx="173.8" cy="143.5" r=".22"/>
<circle cx="173.1" cy="144.3" r=".22"/>
<circle cx="173.1" cy="145" r=".22"/>
<circle cx="173.1" cy="146.4" r=".22"/>
<circle cx="173.1" cy="147.2" r=".22"/>
<circle cx="173.1" cy="147.9" r=".22"/>
<circle cx="175.4" cy="145.6" r=".22"/>
<circle cx="175.7" cy="144" r=".22"/>
<circle cx="175.4" cy="146.6" r=".22"/>
<circle cx="176.5" cy="143.4" r=".22"/>
<circle cx="175.7" cy="147.4" r=".22"/>
<circle cx="175.5" cy="144.7" r=".22"/>
<circle cx="176.5" cy="147.8" r=".22"/>
<circle cx="177.6" cy="145.6" r=".22"/>
<circle cx="177.2" cy="144" r=".22"/>
<circle cx="177.5" cy="146.6" r=".22"/>
<circle cx="177.3" cy="147.4" r=".22"/>
<circle cx="177.5" cy="144.7" r=".22"/>
<circle cx="162.3" cy="145.6" r=".22"/>
<circle cx="162.6" cy="144" r=".22"/>
<circle cx="162.3" cy="146.6" r=".22"/>
<circle cx="163.4" cy="143.4" r=".22"/>
<circle cx="162.6" cy="147.4" r=".22"/>
<circle cx="162.4" cy="144.7" r=".22"/>
<circle cx="163.4" cy="147.8" r=".22"/>
<circle cx="164.5" cy="145.6" r=".22"/>
<circle cx="164.1" cy="144" r=".22"/>
<circle cx="164.4" cy="146.6" r=".22"/>
<circle cx="164.2" cy="147.4" r=".22"/>
<circle cx="164.4" cy="144.7" r=".22"/>
<circle cx="164.4" cy="145.6" r=".22"/>
<circle cx="169.9" cy="143.5" r=".22"/>
<circle cx="169.2" cy="143.8" r=".22"/>
<circle cx="169.2" cy="144.7" r=".22"/>
<circle cx="169.9" cy="145.4" r=".22"/>
<circle cx="170.6" cy="146.1" r=".22"/>
<circle cx="170.7" cy="147" r=".22"/>
<circle cx="170.5" cy="147.6" r=".22"/>
<circle cx="169.8" cy="147.9" r=".22"/>
<circle cx="169.1" cy="147.6" r=".22"/>
<circle cx="168.8" cy="147" r=".22"/>
<circle cx="170.6" cy="143.8" r=".22"/>
</g>
<path d="M95.7 119.8v19.6M107.2 119.8v19.6M117.5 119.8v19.6M125.7 119.8v19.6M133.9 119.8v19.6M141.1 119.8h-68.3v19.6h68.4v-19.6M72.8 126.6h68.3M72.9 132.7h68.3" fill="none" stroke="#231f20" stroke-width=".21"/>
<path d="M169.5 102a1.1 1.1 0 0 1 1.6 0l13.9 13.9a1.1 1.1 0 0 1 0 1.6l-13.9 13.9a1.1 1.1 0 0 1-1.6 0l-13.9-13.9a1.1 1.1 0 0 1 0-1.6z" fill-rule="evenodd" fill="#231f20" stroke="#231f20" stroke-width=".21"/>
<g fill="#fff200">
<circle cx="170" cy="130.5" r=".19"/>
<circle cx="170.7" cy="129.8" r=".19"/>
<circle cx="171.4" cy="129.1" r=".19"/>
<circle cx="172.1" cy="128.4" r=".19"/>
<circle cx="172.8" cy="127.7" r=".19"/>
<circle cx="173.5" cy="126.9" r=".19"/>
<circle cx="174.2" cy="126.2" r=".19"/>
<circle cx="174.9" cy="125.5" r=".19"/>
<circle cx="175.6" cy="124.8" r=".19"/>
<circle cx="176.3" cy="124.1" r=".19"/>
<circle cx="177" cy="123.4" r=".19"/>
<circle cx="177.7" cy="122.7" r=".19"/>
<circle cx="178.4" cy="122" r=".19"/>
<circle cx="179.1" cy="121.3" r=".19"/>
<circle cx="179.9" cy="120.6" r=".19"/>
<circle cx="180.6" cy="119.9" r=".19"/>
<circle cx="181.3" cy="119.2" r=".19"/>
<circle cx="182" cy="118.5" r=".19"/>
<circle cx="182.7" cy="117.8" r=".19"/>
<circle cx="183.4" cy="117.1" r=".19"/>
<circle cx="184.1" cy="116.3" r=".19"/>
<circle cx="170.7" cy="130.5" r=".19"/>
<circle cx="171.4" cy="129.8" r=".19"/>
<circle cx="172.1" cy="129.1" r=".19"/>
<circle cx="172.8" cy="128.4" r=".19"/>
<circle cx="173.5" cy="127.7" r=".19"/>
<circle cx="174.2" cy="127" r=".19"/>
<circle cx="174.9" cy="126.2" r=".19"/>
<circle cx="175.6" cy="125.5" r=".19"/>
<circle cx="176.3" cy="124.8" r=".19"/>
<circle cx="177" cy="124.1" r=".19"/>
<circle cx="177.7" cy="123.4" r=".19"/>
<circle cx="178.4" cy="122.7" r=".19"/>
<circle cx="179.2" cy="122" r=".19"/>
<circle cx="179.9" cy="121.3" r=".19"/>
<circle cx="180.6" cy="120.6" r=".19"/>
<circle cx="181.3" cy="119.9" r=".19"/>
<circle cx="182" cy="119.2" r=".19"/>
<circle cx="182.7" cy="118.5" r=".19"/>
<circle cx="183.4" cy="117.8" r=".19"/>
<circle cx="184.1" cy="117.1" r=".19"/>
<circle cx="156.5" cy="117" r=".19"/>
<circle cx="157.2" cy="116.3" r=".19"/>
<circle cx="157.9" cy="115.6" r=".19"/>
<circle cx="158.6" cy="114.9" r=".19"/>
<circle cx="159.3" cy="114.2" r=".19"/>
<circle cx="160" cy="113.5" r=".19"/>
<circle cx="160.8" cy="112.8" r=".19"/>
<circle cx="161.5" cy="112.1" r=".19"/>
<circle cx="162.2" cy="111.4" r=".19"/>
<circle cx="162.9" cy="110.7" r=".19"/>
<circle cx="163.6" cy="110" r=".19"/>
<circle cx="164.3" cy="109.3" r=".19"/>
<circle cx="165" cy="108.6" r=".19"/>
<circle cx="165.7" cy="107.8" r=".19"/>
<circle cx="166.4" cy="107.1" r=".19"/>
<circle cx="167.1" cy="106.4" r=".19"/>
<circle cx="167.8" cy="105.7" r=".19"/>
<circle cx="168.5" cy="105" r=".19"/>
<circle cx="169.2" cy="104.3" r=".19"/>
<circle cx="169.9" cy="103.6" r=".19"/>
<circle cx="170.7" cy="102.9" r=".19"/>
<circle cx="156.5" cy="116.3" r=".19"/>
<circle cx="157.2" cy="115.6" r=".19"/>
<circle cx="157.9" cy="114.9" r=".19"/>
<circle cx="158.6" cy="114.2" r=".19"/>
<circle cx="159.3" cy="113.5" r=".19"/>
<circle cx="160" cy="112.8" r=".19"/>
<circle cx="160.7" cy="112.1" r=".19"/>
<circle cx="161.5" cy="111.4" r=".19"/>
<circle cx="162.2" cy="110.7" r=".19"/>
<circle cx="162.9" cy="110" r=".19"/>
<circle cx="163.6" cy="109.3" r=".19"/>
<circle cx="164.3" cy="108.5" r=".19"/>
<circle cx="165" cy="107.8" r=".19"/>
<circle cx="165.7" cy="107.1" r=".19"/>
<circle cx="166.4" cy="106.4" r=".19"/>
<circle cx="167.1" cy="105.7" r=".19"/>
<circle cx="167.8" cy="105" r=".19"/>
<circle cx="168.5" cy="104.3" r=".19"/>
<circle cx="169.2" cy="103.6" r=".19"/>
<circle cx="169.9" cy="102.9" r=".19"/>
<circle cx="170.6" cy="103.6" r=".19"/>
<circle cx="171.3" cy="104.3" r=".19"/>
<circle cx="172.1" cy="105" r=".19"/>
<circle cx="172.8" cy="105.7" r=".19"/>
<circle cx="173.5" cy="106.4" r=".19"/>
<circle cx="174.2" cy="107.1" r=".19"/>
<circle cx="174.9" cy="107.8" r=".19"/>
<circle cx="175.6" cy="108.6" r=".19"/>
<circle cx="176.3" cy="109.3" r=".19"/>
<circle cx="177" cy="110" r=".19"/>
<circle cx="177.7" cy="110.7" r=".19"/>
<circle cx="178.4" cy="111.4" r=".19"/>
<circle cx="179.1" cy="112.1" r=".19"/>
<circle cx="179.8" cy="112.8" r=".19"/>
<circle cx="180.5" cy="113.5" r=".19"/>
<circle cx="181.2" cy="114.2" r=".19"/>
<circle cx="181.9" cy="114.9" r=".19"/>
<circle cx="182.7" cy="115.6" r=".19"/>
<circle cx="183.4" cy="116.3" r=".19"/>
<circle cx="170.6" cy="102.9" r=".19"/>
<circle cx="171.4" cy="103.6" r=".19"/>
<circle cx="172.1" cy="104.3" r=".19"/>
<circle cx="172.8" cy="105" r=".19"/>
<circle cx="173.5" cy="105.7" r=".19"/>
<circle cx="174.2" cy="106.4" r=".19"/>
<circle cx="174.9" cy="107.1" r=".19"/>
<circle cx="175.6" cy="107.8" r=".19"/>
<circle cx="176.3" cy="108.5" r=".19"/>
<circle cx="177" cy="109.3" r=".19"/>
<circle cx="177.7" cy="110" r=".19"/>
<circle cx="178.4" cy="110.7" r=".19"/>
<circle cx="179.1" cy="111.4" r=".19"/>
<circle cx="179.8" cy="112.1" r=".19"/>
<circle cx="180.5" cy="112.8" r=".19"/>
<circle cx="181.2" cy="113.5" r=".19"/>
<circle cx="182" cy="114.2" r=".19"/>
<circle cx="182.7" cy="114.9" r=".19"/>
<circle cx="183.4" cy="115.6" r=".19"/>
<circle cx="157.2" cy="117" r=".19"/>
<circle cx="157.9" cy="117.7" r=".19"/>
<circle cx="158.6" cy="118.4" r=".19"/>
<circle cx="159.3" cy="119.1" r=".19"/>
<circle cx="160" cy="119.9" r=".19"/>
<circle cx="160.8" cy="120.6" r=".19"/>
<circle cx="161.5" cy="121.3" r=".19"/>
<circle cx="162.2" cy="122" r=".19"/>
<circle cx="162.9" cy="122.7" r=".19"/>
<circle cx="163.6" cy="123.4" r=".19"/>
<circle cx="164.3" cy="124.1" r=".19"/>
<circle cx="165" cy="124.8" r=".19"/>
<circle cx="165.7" cy="125.5" r=".19"/>
<circle cx="166.4" cy="126.2" r=".19"/>
<circle cx="167.1" cy="126.9" r=".19"/>
<circle cx="167.8" cy="127.6" r=".19"/>
<circle cx="168.5" cy="128.3" r=".19"/>
<circle cx="169.2" cy="129" r=".19"/>
<circle cx="169.9" cy="129.7" r=".19"/>
<circle cx="157.2" cy="117.7" r=".19"/>
<circle cx="157.9" cy="118.4" r=".19"/>
<circle cx="158.6" cy="119.2" r=".19"/>
<circle cx="159.3" cy="119.9" r=".19"/>
<circle cx="160" cy="120.6" r=".19"/>
<circle cx="160.7" cy="121.3" r=".19"/>
<circle cx="161.5" cy="122" r=".19"/>
<circle cx="162.2" cy="122.7" r=".19"/>
<circle cx="162.9" cy="123.4" r=".19"/>
<circle cx="163.6" cy="124.1" r=".19"/>
<circle cx="164.3" cy="124.8" r=".19"/>
<circle cx="165" cy="125.5" r=".19"/>
<circle cx="165.7" cy="126.2" r=".19"/>
<circle cx="166.4" cy="126.9" r=".19"/>
<circle cx="167.1" cy="127.6" r=".19"/>
<circle cx="167.8" cy="128.3" r=".19"/>
<circle cx="168.5" cy="129" r=".19"/>
<circle cx="169.2" cy="129.8" r=".19"/>
</g>
<g fill="#fff">
<circle cx="170.3" cy="109.6" r=".19"/>
<circle cx="169.3" cy="109.8" r=".19"/>
<circle cx="168.5" cy="110.6" r=".19"/>
<circle cx="168.2" cy="111.6" r=".19"/>
<circle cx="168.5" cy="112.7" r=".19"/>
<circle cx="169.3" cy="113.4" r=".19"/>
<circle cx="170.3" cy="113.7" r=".19"/>
<circle cx="171.3" cy="113.4" r=".19"/>
<circle cx="172.1" cy="112.7" r=".19"/>
<circle cx="172.4" cy="111.6" r=".19"/>
<circle cx="172.1" cy="110.6" r=".19"/>
<circle cx="171.3" cy="109.8" r=".19"/>
<circle cx="173.4" cy="109" r=".19"/>
<circle cx="173.4" cy="124.4" r=".19"/>
<circle cx="173.4" cy="117.2" r=".19"/>
<circle cx="173.4" cy="110" r=".19"/>
<circle cx="173.4" cy="118.2" r=".19"/>
<circle cx="170.3" cy="114.6" r=".19"/>
<circle cx="169.3" cy="114.9" r=".19"/>
<circle cx="168.5" cy="115.7" r=".19"/>
<circle cx="168.2" cy="116.7" r=".19"/>
<circle cx="168.5" cy="117.7" r=".19"/>
<circle cx="169.3" cy="118.5" r=".19"/>
<circle cx="170.3" cy="118.8" r=".19"/>
<circle cx="171.3" cy="118.5" r=".19"/>
<circle cx="172.1" cy="117.7" r=".19"/>
<circle cx="172.4" cy="116.7" r=".19"/>
<circle cx="172.1" cy="115.7" r=".19"/>
<circle cx="171.3" cy="114.9" r=".19"/>
<circle cx="170.3" cy="119.7" r=".19"/>
<circle cx="169.3" cy="120" r=".19"/>
<circle cx="168.5" cy="120.7" r=".19"/>
<circle cx="168.2" cy="121.8" r=".19"/>
<circle cx="168.5" cy="122.8" r=".19"/>
<circle cx="169.3" cy="123.5" r=".19"/>
<circle cx="170.3" cy="123.8" r=".19"/>
<circle cx="171.3" cy="123.5" r=".19"/>
<circle cx="172.1" cy="122.8" r=".19"/>
<circle cx="172.4" cy="121.8" r=".19"/>
<circle cx="172.1" cy="120.7" r=".19"/>
<circle cx="171.3" cy="120" r=".19"/>
<circle cx="172.4" cy="109" r=".19"/>
<circle cx="172.4" cy="124.4" r=".19"/>
<circle cx="173.4" cy="111" r=".19"/>
<circle cx="173.4" cy="119.3" r=".19"/>
<circle cx="171.3" cy="109" r=".19"/>
<circle cx="171.3" cy="124.4" r=".19"/>
<circle cx="173.4" cy="112" r=".19"/>
<circle cx="173.4" cy="120.3" r=".19"/>
<circle cx="170.3" cy="109" r=".19"/>
<circle cx="170.3" cy="124.4" r=".19"/>
<circle cx="173.4" cy="113.1" r=".19"/>
<circle cx="173.4" cy="121.3" r=".19"/>
<circle cx="169.3" cy="109" r=".19"/>
<circle cx="169.3" cy="124.4" r=".19"/>
<circle cx="173.4" cy="114.1" r=".19"/>
<circle cx="173.4" cy="122.4" r=".19"/>
<circle cx="168.2" cy="109" r=".19"/>
<circle cx="168.2" cy="124.4" r=".19"/>
<circle cx="173.4" cy="115.1" r=".19"/>
<circle cx="173.4" cy="123.4" r=".19"/>
<circle cx="167.2" cy="109" r=".19"/>
<circle cx="167.2" cy="124.4" r=".19"/>
<circle cx="173.4" cy="116.2" r=".19"/>
<circle cx="167.2" cy="117.2" r=".19"/>
<circle cx="167.2" cy="110" r=".19"/>
<circle cx="167.2" cy="118.2" r=".19"/>
<circle cx="167.2" cy="111" r=".19"/>
<circle cx="167.2" cy="119.3" r=".19"/>
<circle cx="167.2" cy="112" r=".19"/>
<circle cx="167.2" cy="120.3" r=".19"/>
<circle cx="167.2" cy="113.1" r=".19"/>
<circle cx="167.2" cy="121.3" r=".19"/>
<circle cx="167.2" cy="114.1" r=".19"/>
<circle cx="167.2" cy="122.4" r=".19"/>
<circle cx="167.2" cy="115.1" r=".19"/>
<circle cx="167.2" cy="123.4" r=".19"/>
<circle cx="167.2" cy="116.2" r=".19"/>
</g>
<path d="M0 297h210" fill="none" stroke="#2e3695" stroke-width=".21"/>
<g font-size="6.3" fill="#231f20">
<text x="142" y="248.1">LED</text>
<text x="96.9" y="254.5">SUPPLEMENTARY WARNING SIGN</text>
<text x="116.9" y="260.9">&quot;PREPARE TO STOP&quot;</text>
</g>
<text font-size="5.5" fill="#231f20" x="175.4" y="272.9">TC1944_1</text>
<g font-size="4.7" fill="#231f20">
<text x="105.6" y="48.6">a</text>
<text x="152.7" y="49.1">r*</text>
<text x="59.8" y="57.9">c</text>
<text x="60.6" y="67.4">d</text>
<text x="60.9" y="75.9">c</text>
<text x="153.1" y="76.4">b</text>
<text x="60.6" y="85.4">d</text>
<text x="60.9" y="94.9">c</text>
</g>
<g font-size="4.2" fill="#231f20">
<text x="100.6" y="267.2">APPROVED AS OFFICIAL TRAFFIC SIGN</text>
<text x="174.7" y="285.6">A</text>
<text x="180.6" y="285.6">B</text>
</g>
<g font-size="3.9" fill="#231f20">
<text x="89.6" y="103.9">(LED displays are</text>
<text x="86.3" y="108.2">indicative, see Note 3)</text>
<text x="100.3" y="126">a</text>
<text x="111.4" y="126">b</text>
<text x="120.9" y="126">c</text>
<text x="128.7" y="126">d</text>
<text x="137.2" y="126">r*</text>
<text x="77.6" y="132">SIZE A</text>
<text x="98.2" y="132">750</text>
<text x="109.3" y="132">420</text>
<text x="119.7" y="132">50</text>
<text x="126.6" y="132">120</text>
<text x="137.8" y="132">*</text>
<text x="77.5" y="138">SIZE B</text>
<text x="98.2" y="138.1">919</text>
<text x="109.3" y="138.1">525</text>
<text x="119.7" y="138.1">65</text>
<text x="126.6" y="138.1">175</text>
<text x="137.8" y="138.1">*</text>
<text x="161.1" y="159">Installation</text>
<text x="162.9" y="163.3">Example</text>
<text x="16.5" y="189">Colour Legend</text>
<text x="72.5" y="186.1">Notes</text>
<text x="79.1" y="223.5">* Corners may be squared or rounded in manufacture.</text>
</g>
<g font-size="3.5" fill="#231f20">
<text x="72.5" y="191.6">1.</text>
<text x="79.1" y="191.6">This sign shall only be installed under the LED warning sign TC1944_2 and is</text>
<text x="24.5" y="196.3">White LED display</text>
<text x="79.1" y="195.6">remotely activated.</text>
<text x="31.5" y="200.3">(legends)</text>
<text x="72.5" y="199.5">2.</text>
<text x="79.1" y="203.5">match AS1744 font, C Medium or similar.</text>
<text x="79.1" y="199.5">LED's are to form the &quot;PREPARE TO STOP&quot; message and be arranged to</text>
<text x="24.5" y="207.4">Black background</text>
<text x="72.5" y="207.4">3.</text>
<text x="79.1" y="207.4">LED details shown are indicative and should be approved according to</text>
<text x="72.5" y="215.3">5.</text>
<text x="79.1" y="211.3">standard display requirements of AS 4852.</text>
<text x="79.1" y="215.3">Sign to be blank when not activated and only display on activation.</text>
<text x="72.5" y="219.2">6.</text>
<text x="79.1" y="219.2">Once activated the display is to be static and no portion should flash.</text>
<text x="72.5" y="223.5">7.</text>
<text x="72.5" y="227.8">8.</text>
<text x="79.1" y="227.8">For performance and operating specifications refer to Department of</text>
<text x="79.1" y="231.8">Transport and Main Roads ITS &amp; Electrical Technology unit, Email:-</text>
<text x="79.1" y="235.8">TrafficEngineering.support@tmr.qld.gov.au.</text>
<text x="21.5" y="267.8">Department of Transport and Main Roads</text>
<text x="18.1" y="271.8">Infrastructure Management &amp; Delivery Division</text>
<text x="16.7" y="280.7">Designed</text>
<text x="42.7" y="280.7">Checked</text>
<text x="69.7" y="280.7">Scale</text>
<text x="98.5" y="281.4">ACTING PRINCIPAL ENGINEER</text>
<text x="154.7" y="276.2">31/03/14</text>
<text x="157.4" y="281.2">Date</text>
<text x="16.9" y="284.8">TV 1/12</text>
<text x="43.3" y="284.9">DJ 2/12</text>
<text x="69.7" y="285.2">Not to Scale</text>
<text x="98.5" y="284.8">(Traffic Engineering)</text>
</g>
<text font-size="2.8" fill="#231f20" x="179.8" y="279.1">Page 1 of 2</text>
</svg>
